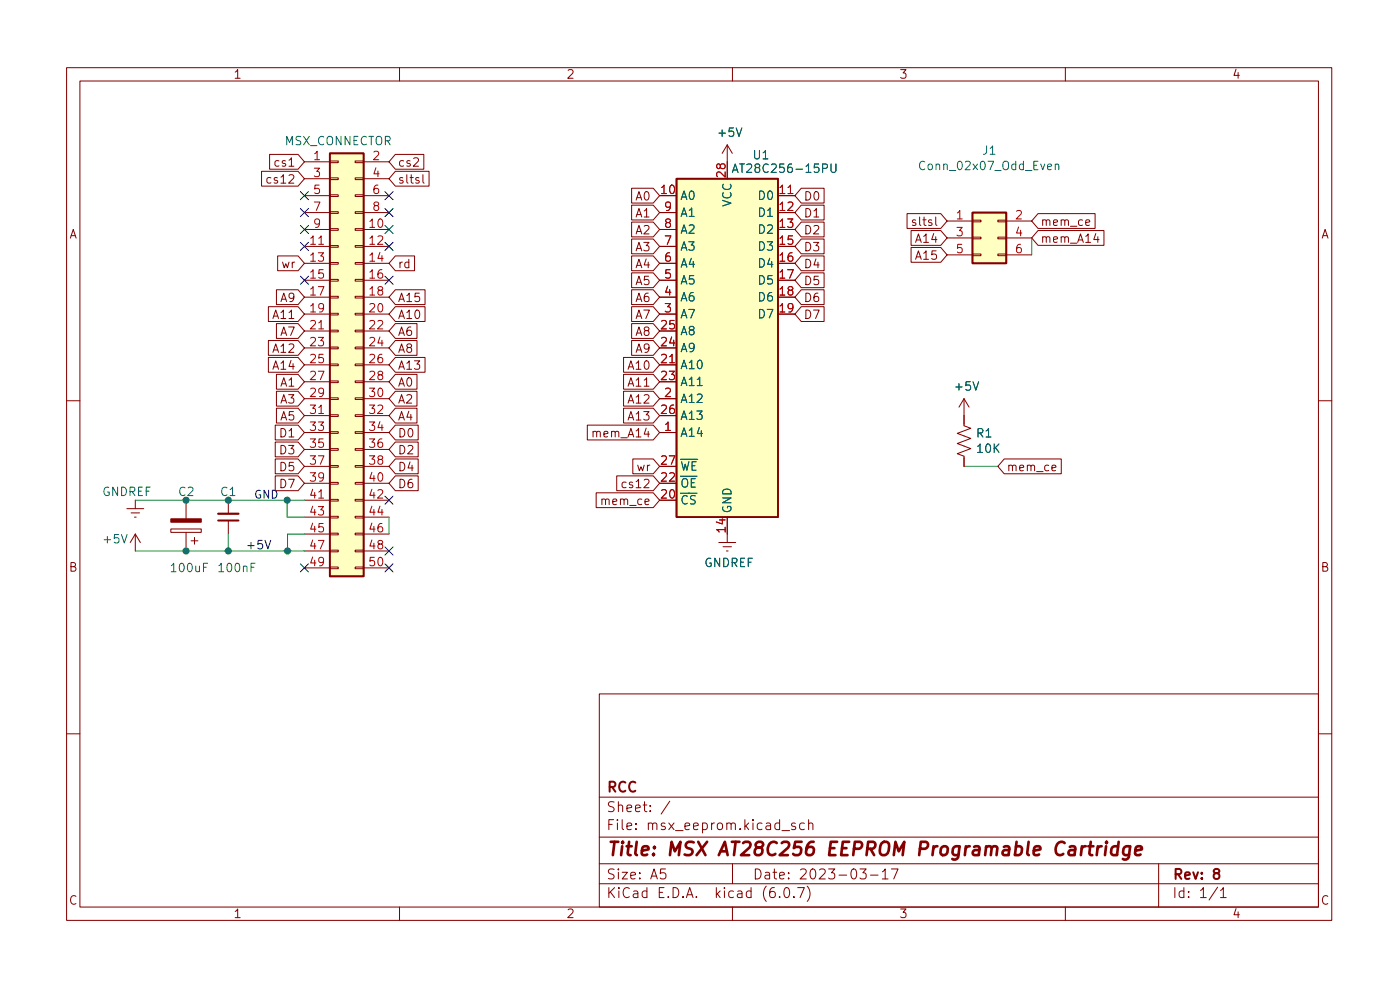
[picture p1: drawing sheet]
<svg xmlns="http://www.w3.org/2000/svg" width="210mm" height="148mm" viewBox="0 0 210 148" stroke-linecap="round" stroke-linejoin="round" font-family="sans-serif">
<g fill="none" stroke="#840000" stroke-width=".15">
<path d="M10 10.2h190v128h-190zM12 12.2h186v124h-186zM60 10.2v2M110 10.2v2M160 10.2v2M39.3 25.7h5.5l.9 1.1-.9 1.1h-5.5zM40.5 23.2h4.3l.9 1.1-.9 1.1h-4.3zM41.7 38.4h3.1l.9 1.1-.9 1.1h-3.1zM45.7 24.3h3.8M45.7 34.5h3.8M45.7 37h3.8M45.7 39.5h3.8"/>
<path d="M45.7 26.8h3.8M45.7 29.4h3.8M45.7 31.9h3.8M49.5 39.4h1.3v.3h-1.3zM49.5 36.9h1.3v.2h-1.3zM49.5 34.3h1.3v.3h-1.3zM49.5 31.8h1.3v.2h-1.3zM49.5 29.2h1.3v.3h-1.3zM49.5 26.7h1.3v.3h-1.3zM49.5 24.2h1.3v.2h-1.3zM53.3 39.4h1.3v.3h-1.3zM53.3 36.9h1.3v.2h-1.3z"/>
<path d="M53.3 34.3h1.3v.3h-1.3zM53.3 31.8h1.3v.2h-1.3zM53.3 29.2h1.3v.3h-1.3zM53.3 26.7h1.3v.3h-1.3zM53.3 24.2h1.3v.2h-1.3zM54.6 24.3h3.8M54.6 34.5h3.8M54.6 37h3.8M54.6 39.5h3.8M54.6 26.8h3.8M54.6 29.4h3.8M54.6 31.9h3.8"/>
<path d="M59.4 25.7h5v2.2h-5l-1-1.1zM59.4 23.2h4.3v2.2h-4.3l-1-1.1zM59.4 38.4h2.9v2.2h-2.9l-1-1.1zM63.5 26.2v1.1l.2 .2M94.9 30.8h3.2l1 1.1-1 1.1h-3.2zM94.9 28.3h3.2l1 1.1-1 1.1h-3.2zM94.9 35.9h3.2l1 1.1-1 1.1h-3.2zM94.9 33.3h3.2l1 1.2-1 1.1h-3.2zM94.9 38.4h3.2l1 1.1-1 1.1h-3.2zM99.1 34.5h2.5M99.1 37h2.5M99.1 39.5h2.5"/>
<path d="M99.1 31.9h2.5M109.2 21.8v2.5M109.2 21.8l-.7 1.2M109.2 21.8l.8 1.2M116.8 29.4h2.6M120.3 28.3h3.5v2.2h-3.5l-.9-1.1zM120.3 30.8h3.5v2.2h-3.5l-.9-1.1zM120.3 33.3h3.5v2.3h-3.5l-.9-1.1zM120.3 35.9h3.5v2.2h-3.5l-.9-1.1zM120.3 38.4h3.5v2.2h-3.5l-.9-1.1zM136.2 32.1h5.1l.9 1.1-.9 1.1h-5.1zM136.8 34.6h4.5l.9 1.1-.9 1.1h-4.5z"/>
<path d="M136.8 37.1h4.5l.9 1.2-.9 1.1h-4.5zM142.2 33.2h3.8M142.2 35.7h3.8M142.2 38.3h3.8M146 38.1h1.3v.3h-1.3zM146 35.6h1.3v.2h-1.3zM146 33.1h1.3v.2h-1.3zM149.9 38.1h1.2v.3h-1.2zM149.9 35.6h1.2v.2h-1.2zM149.9 33.1h1.2v.2h-1.2zM151.1 33.2h3.8M151.1 35.7h3.8"/>
<path d="M151.1 38.3h3.8M155.9 34.6h9.9v2.2h-9.9l-1-1.1zM155.9 32.1h8.6v2.2h-8.6l-1-1.1zM163.1 33.4l.6-.1-.1-.2-.4-.1-.1 .2v.6h.5M164.6 35.1l-.3 .9h.8M164.9 35.5v.9M40.3 51.1h4.5l.9 1.1-.9 1.1h-4.5zM40.3 46h4.5l.9 1.2-.9 1.1h-4.5zM40.3 53.7h4.5l.9 1.1-.9 1.1h-4.5zM41.5 43.5h3.3l.9 1.1-.9 1.1h-3.3zM41.5 48.6h3.3l.9 1.1-.9 1.1h-3.3zM41.5 56.2h3.3l.9 1.1-.9 1.1h-3.3z"/>
<path d="M41.5 58.7h3.3l.9 1.2-.9 1.1h-3.3zM45.7 42.1h3.8M45.7 44.6h3.8M45.7 47.2h3.8M45.7 49.7h3.8M45.7 52.2h3.8M45.7 54.8h3.8M45.7 57.3h3.8M45.7 59.9h3.8M49.5 59.7h1.3v.3h-1.3zM49.5 57.2h1.3v.2h-1.3zM49.5 54.6h1.3v.3h-1.3z"/>
<path d="M49.5 52.1h1.3v.3h-1.3zM49.5 49.6h1.3v.2h-1.3zM49.5 47h1.3v.3h-1.3zM49.5 44.5h1.3v.2h-1.3zM49.5 41.9h1.3v.3h-1.3zM53.3 59.7h1.3v.3h-1.3zM53.3 57.2h1.3v.2h-1.3zM53.3 54.6h1.3v.3h-1.3zM53.3 52.1h1.3v.3h-1.3zM53.3 49.6h1.3v.2h-1.3zM53.3 47h1.3v.3h-1.3zM53.3 44.5h1.3v.2h-1.3z"/>
<path d="M53.3 41.9h1.3v.3h-1.3zM54.6 42.1h3.8M54.6 44.6h3.8M54.6 47.2h3.8M54.6 49.7h3.8M54.6 52.2h3.8M54.6 54.8h3.8M54.6 57.3h3.8M54.6 59.9h3.8M59.4 43.5h4.4v2.2h-4.4l-1-1.1zM59.4 48.6h3.2v2.2h-3.2l-1-1.1zM59.4 46h4.4v2.3h-4.4l-1-1.1z"/>
<path d="M59.4 51.1h3.2v2.2h-3.2l-1-1.1zM59.4 53.7h4.4v2.2h-4.4l-1-1.1zM59.4 56.2h3.2v2.2h-3.2l-1-1.1zM59.4 58.7h3.2v2.3h-3.2l-1-1.1zM93.6 53.7h4.5l1 1.1-1 1.1h-4.5zM93.6 58.7h4.5l1 1.2-1 1.1h-4.5zM93.6 56.2h4.5l1 1.1-1 1.1h-4.5zM94.9 41h3.2l1 1.1-1 1.1h-3.2zM94.9 43.5h3.2l1 1.1-1 1.1h-3.2zM94.9 51.1h3.2l1 1.1-1 1.1h-3.2zM94.9 48.6h3.2l1 1.1-1 1.1h-3.2zM94.9 46h3.2l1 1.2-1 1.1h-3.2z"/>
<path d="M99.1 42.1h2.5M99.1 44.6h2.5M99.1 47.2h2.5M99.1 54.8h2.5M99.1 59.9h2.5M120.3 43.5h3.5v2.2h-3.5l-.9-1.1zM120.3 46h3.5v2.3h-3.5l-.9-1.1zM120.3 41h3.5v2.2h-3.5l-.9-1.1zM144.8 59.9v4l1 .4-2 .8 2 .7-2 .8 2 .7-2 .8 1 .4v1.5M144.8 59.9l-.8 1.2M144.8 59.9l.7 1.2M10 60.2h2"/>
<path d="M19 76.4h2.6M19.7 77h1.3M20.2 77.6h.2M20.3 75.1v1.3M25.7 79.4h4.5v.5h-4.5zM27.9 75.1v2.8M27.9 79.9v2.8M34.3 75.1v2M34.3 78.1v2.1M41.3 66.4h3.5l.9 1.1-.9 1.1h-3.5zM41.3 71.4h3.5l.9 1.2-.9 1.1h-3.5zM41.3 68.9h3.5l.9 1.1-.9 1.1h-3.5z"/>
<path d="M41.3 63.8h3.5l.9 1.1-.9 1.1h-3.5zM41.5 61.3h3.3l.9 1.1-.9 1.1h-3.3zM45.7 77.6h3.8M45.7 62.4h3.8M45.7 64.9h3.8M45.7 67.5h3.8M45.7 70h3.8M45.7 72.6h3.8M45.7 75.1h3.8M49.5 77.5h1.3v.3h-1.3zM49.5 75h1.3v.2h-1.3zM49.5 72.4h1.3v.3h-1.3z"/>
<path d="M49.5 69.9h1.3v.2h-1.3zM49.5 67.3h1.3v.3h-1.3zM49.5 64.8h1.3v.3h-1.3zM49.5 62.3h1.3v.2h-1.3zM53.3 77.5h1.3v.3h-1.3zM53.3 75h1.3v.2h-1.3zM53.3 72.4h1.3v.3h-1.3zM53.3 69.9h1.3v.2h-1.3zM53.3 67.3h1.3v.3h-1.3zM53.3 64.8h1.3v.3h-1.3zM53.3 62.3h1.3v.2h-1.3zM54.6 77.6h3.8"/>
<path d="M54.6 62.4h3.8M54.6 64.9h3.8M54.6 67.5h3.8M54.6 70h3.8M54.6 72.6h3.8M54.6 75.1h3.8M59.4 68.9h3.4v2.2h-3.4l-1-1.1zM59.4 61.3h3.2v2.2h-3.2l-1-1.1zM59.4 63.8h3.4v2.2h-3.4l-1-1.1zM59.4 66.4h3.4v2.2h-3.4l-1-1.1zM59.4 71.4h3.4v2.3h-3.4l-1-1.1zM88.2 63.8h9.9l1 1.1-1 1.1h-9.9z"/>
<path d="M89.5 74h8.6l1 1.1-1 1.1h-8.6zM92.6 71.4h5.5l1 1.2-1 1.1h-5.5zM93.6 61.3h4.5l1 1.1-1 1.1h-4.5zM95 68.9h3.1l1 1.1-1 1.1h-3.1zM99.1 64.9h2.5M150.8 68.9h8.6v2.2h-8.6l-.9-1.1zM158 70.3l.6-.2-.1-.2-.3-.1-.2 .2v.6h.5M198 60.2h2M20.3 80.2l-.7 1.2M20.3 80.2v2.5M20.3 80.2l.8 1.2M28.7 81.2h1"/>
<path d="M29.2 80.7v1M45.7 82.7h3.8M45.7 80.2h3.8M45.7 85.3h3.8M49.5 85.1h1.3v.3h-1.3zM49.5 82.6h1.3v.2h-1.3zM49.5 80h1.3v.3h-1.3zM53.3 85.1h1.3v.3h-1.3zM53.3 82.6h1.3v.2h-1.3zM53.3 80h1.3v.3h-1.3zM54.6 82.7h3.8M54.6 80.2h3.8"/>
<path d="M54.6 85.3h3.8M107.9 81.4h2.6M108.6 82.1h1.3M109.1 82.7h.2M109.2 80.2v1.2M10 110.2h2M90 104.2h108v32h-108zM90 119.7h108M198 110.2h2M60 136.2v2M90 132.7h108M90 129.7h108"/>
<path d="M90 125.7h108M99.9 130.4h-.7v.8l.2-.2 .5 .1 .1 .2-.1 .5-.2 .1h-.3l-.2-.1M100.6 120.3l-1.3 1.9M110 136.2v2M110 129.7v3M117.1 134.6v.1M117.4 124.7h1.2M117.9 133.3l.3-.1a.94 .94 0 0 1 0 1.5h-.1a1 1 0 0 1-.2-1.4zM119.2 134.6v.1M119.4 123.6l-.3-.1-.2 .3v.2l.5 .1v.4h-.5M119.8 133.2h1l-.6 1.5M120.8 123.6l-.4-.1-.3 .3v.5l.1 .2h.6"/>
<path d="M121.2 133a1.72 1.72 0 0 1 0 2.3M121.4 123.7a.37 .37 0 0 1 .7 .1v.7M121.4 123v1.5M129.2 130.4h.9l-.5 .6a.41 .41 0 0 1 .5 .3v.4l-.2 .2h-.5l-.2-.1M130.7 131.4h1.2M132.5 130.9l.4-.5v1.5M132.5 131.9h.9M133.9 130.4h1l-.7 1.5M160 136.2v2M174 129.7v6.5M182.9 133.2l-1.3 1.9M183.3 133.7l.4-.5v1.5"/>
<path d="M183.3 134.7h.9"/>
</g>
<path d="M32.8 78.1h3M182.6 131.1l-.3-.3v-.2l.3-.2 .4 .1 .1 .2v.2l-.7 .3-.1 .2v.4l.3 .1h.4l.1-.2v-.5l-.3-.1" fill="none" stroke="#840000" stroke-width=".3"/>
<path d="M163.4 127h.8M163.8 126.4l-.2 1.7 .1 .2 .3 .1M164.9 127l-.2 1.4M165.4 127a.59 .59 0 0 0-.6 .4M166.1 127l-.2 1.4M166.2 126.4l-.1 .1 .1 .1 .1-.1-.1-.1v.2M167.9 127.1a.66 .66 0 0 0-1 .3v.6l.1 .3 .2 .1 .6-.1M168 126.4l-.2 2M169.7 127.1a.66 .66 0 0 0-1 .3v.6l.1 .3 .2 .1 .6-.1M169.7 127l-.2 1.7a.6 .6 0 0 1-.9 .2M170.5 127.7l1-.2-.1-.4-.1-.1-.6 .1-.2 1 .2 .3 .6-.1" fill="none" stroke="#840000" stroke-width=".4"/>
<g fill="#ffffc2" stroke="#ffffc2" stroke-width=".15">
<path d="M49.5 23h5.1v63.5h-5.1z"/>
<path d="M101.6 26.8h15.2v50.8h-15.2z"/>
<path d="M146 31.9h5.1v7.6h-5.1z"/>
</g>
<path d="M49.5 23h5.1v63.5h-5.1zM101.6 26.8h15.2v50.8h-15.2zM146 31.9h5.1v7.6h-5.1z" fill="none" stroke="#840000" stroke-width=".25"/>
<path d="M110 25.9l.4-1.3 .4 1.3M110.1 25.5h.6M124.8 24.6v1l.3 .3 .3-.1 .1-.2v-1M158.5 24.7l.2-.1 .3 .1v.8M158.5 24.6v.9" fill="none" stroke="#006464" stroke-width=".15"/>
<path d="M32.8 77.1h3" fill="none" stroke="#840000" stroke-width=".33"/>
<path d="M25.7 77.9h4.5v.5h-4.5z" fill="#840000" stroke="#840000" stroke-width=".15"/>
<path d="M39.8 81.1l.4 1.3 .5-1.3" fill="none" stroke="#0f0f0f" stroke-width=".15"/>
<path d="M154.9 35.7v2.6M20.3 75.1h25.4M43.1 75.1v2.5h2.6M58.4 77.6v2.6M144.8 70h5.1M20.3 82.7h25.4M34.3 80.2v2.5M45.7 80.2h-2.5v2.5" fill="none" stroke="#009600" stroke-width=".15"/>
<g fill="none" stroke="#000084" stroke-width=".15">
<path d="M45.1 31.3l1.2 1.2M45.1 33.8l1.2 1.3M45.1 36.4l1.2 1.2M45.1 28.8l1.2 1.2M46.3 31.3l-1.2 1.2M46.3 33.8l-1.2 1.3M46.3 36.4l-1.2 1.2M46.3 28.8l-1.2 1.2M57.8 28.8l1.2 1.2M57.8 36.4l1.2 1.2M57.8 33.8l1.2 1.3M57.8 31.3l1.2 1.2"/>
<path d="M59 28.8l-1.2 1.2M59 36.4l-1.2 1.2M59 33.8l-1.2 1.3M59 31.3l-1.2 1.2M45.1 41.5l1.2 1.2M46.3 41.5l-1.2 1.2M57.8 41.5l1.2 1.2M59 41.5l-1.2 1.2M57.8 74.5l1.2 1.2M59 74.5l-1.2 1.2M45.1 84.6l1.2 1.3M46.3 84.6l-1.2 1.3"/>
<path d="M57.8 82.1l1.2 1.2M57.8 84.6l1.2 1.3M59 82.1l-1.2 1.2M59 84.6l-1.2 1.3"/>
</g>
<g fill="#009600" stroke="#009600" stroke-width=".15">
<circle cx="43.1" cy="75.1" r=".46"/>
<circle cx="27.9" cy="82.7" r=".46"/>
<circle cx="27.9" cy="75.1" r=".46"/>
<circle cx="34.3" cy="75.1" r=".46"/>
<circle cx="34.3" cy="82.7" r=".46"/>
<circle cx="43.2" cy="82.7" r=".46"/>
</g>
<text font-size="2.8" fill="#840000" x="91" y="128.5">Title: MSX AT28C256 EEPROM Programable Cartridge</text>
<g font-size="2.1" fill="#840000">
<text x="91" y="118.9">RCC</text>
<text x="91" y="124.6">File: msx_eeprom.kicad_sch</text>
<text x="91" y="121.9">Sheet: /</text>
<text x="91" y="134.8">KiCad E.D.A. kicad (6.0.7)</text>
<text x="91" y="132">Size: A5</text>
<text x="113" y="132">Date: 2023-03-17</text>
<text x="176" y="132">Rev: 8</text>
<text x="176" y="134.8">Id: 1/1</text>
</g>
<g font-size="1.8" fill="#840000">
<text x="35" y="11.8">1</text>
<text x="85" y="11.8">2</text>
<text x="135" y="11.8">3</text>
<text x="185" y="11.8">4</text>
<text x="40.5" y="27.6">cs12</text>
<text x="41.5" y="25">cs1</text>
<text x="59.7" y="27.6">sltsl</text>
<text x="59.7" y="25">cs2</text>
<text x="10.3" y="35.8">A</text>
<text x="95.5" y="32.6">A1</text>
<text x="95.5" y="30.1">A0</text>
<text x="95.5" y="35.2">A2</text>
<text x="120.6" y="30.1">D0</text>
<text x="120.6" y="32.6">D1</text>
<text x="120.6" y="35.2">D2</text>
<text x="137.4" y="33.9">sltsl</text>
<text x="156.2" y="33.9">mem_ce</text>
<text x="198.4" y="35.8">A</text>
<text x="42.4" y="40.3">wr</text>
<text x="59.7" y="40.3">rd</text>
<text x="95.5" y="37.7">A3</text>
<text x="95.5" y="40.3">A4</text>
<text x="120.6" y="37.7">D3</text>
<text x="120.6" y="40.3">D4</text>
<text x="137.7" y="36.4">A14</text>
<text x="137.7" y="39">A15</text>
<text x="156.2" y="36.4">mem_A14</text>
<text x="41.2" y="47.9">A11</text>
<text x="42.2" y="45.3">A9</text>
<text x="59.7" y="45.3">A15</text>
<text x="59.7" y="47.9">A10</text>
<text x="95.5" y="42.8">A5</text>
<text x="95.5" y="45.3">A6</text>
<text x="95.5" y="47.9">A7</text>
<text x="120.6" y="45.3">D6</text>
<text x="120.6" y="47.9">D7</text>
<text x="120.6" y="42.8">D5</text>
<text x="41.2" y="53">A12</text>
<text x="42.2" y="50.4">A7</text>
<text x="59.7" y="50.4">A6</text>
<text x="59.7" y="53">A8</text>
<text x="95.5" y="53">A9</text>
<text x="95.5" y="50.4">A8</text>
<text x="41.2" y="55.5">A14</text>
<text x="42.2" y="58">A1</text>
<text x="59.7" y="55.5">A13</text>
<text x="59.7" y="58">A0</text>
<text x="94.5" y="55.5">A10</text>
<text x="94.5" y="58">A11</text>
<text x="42.2" y="65.7">D1</text>
<text x="42.2" y="63.1">A5</text>
<text x="42.2" y="60.6">A3</text>
<text x="59.7" y="63.1">A4</text>
<text x="59.7" y="65.7">D0</text>
<text x="59.7" y="60.6">A2</text>
<text x="89.4" y="65.7">mem_A14</text>
<text x="94.5" y="60.6">A12</text>
<text x="94.5" y="63.1">A13</text>
<text x="42.2" y="68.2">D3</text>
<text x="42.2" y="70.7">D5</text>
<text x="59.7" y="70.7">D4</text>
<text x="59.7" y="68.2">D2</text>
<text x="95.7" y="70.7">wr</text>
<text x="151.1" y="70.7">mem_ce</text>
<text x="42.2" y="73.3">D7</text>
<text x="59.7" y="73.3">D6</text>
<text x="90.7" y="75.8">mem_ce</text>
<text x="93.9" y="73.3">cs12</text>
<text x="10.3" y="85.8">B</text>
<text x="198.4" y="85.8">B</text>
<text x="10.3" y="135.8">C</text>
<text x="35" y="137.8">1</text>
<text x="85" y="137.8">2</text>
<text x="135" y="137.8">3</text>
<text x="185" y="137.8">4</text>
<text x="198.4" y="135.8">C</text>
</g>
<g font-size="1.8" fill="#006464">
<text x="42.7" y="21.8">MSX_CONNECTOR</text>
<text x="108" y="20.5">+5V</text>
<text x="113.2" y="23.9">U1</text>
<text x="147.6" y="23.2">J1</text>
<text x="111.1" y="25.9">AT28C256-15PU</text>
<text x="138.5" y="25.5">Conn_02x07_Odd_Even</text>
<text x="102.1" y="30">A0</text>
<text x="102.1" y="35.1">A2</text>
<text x="102.1" y="32.5">A1</text>
<text x="109.9" y="31.1" transform="rotate(-90 109.9 31.1)">VCC</text>
<text x="114.1" y="30">D0</text>
<text x="114.1" y="32.5">D1</text>
<text x="114.1" y="35.1">D2</text>
<text x="102.1" y="40.2">A4</text>
<text x="102.1" y="37.6">A3</text>
<text x="114.1" y="37.6">D3</text>
<text x="114.1" y="40.2">D4</text>
<text x="102.1" y="47.8">A7</text>
<text x="102.1" y="45.2">A6</text>
<text x="102.1" y="42.7">A5</text>
<text x="114.1" y="42.7">D5</text>
<text x="114.1" y="45.2">D6</text>
<text x="114.1" y="47.8">D7</text>
<text x="102.1" y="52.9">A9</text>
<text x="102.1" y="50.3">A8</text>
<text x="102.1" y="55.4">A10</text>
<text x="102.1" y="57.9">A11</text>
<text x="143.6" y="58.6">+5V</text>
<text x="102.1" y="65.6">A14</text>
<text x="102.1" y="60.5">A12</text>
<text x="102.1" y="63">A13</text>
<text x="146.7" y="65.7">R1</text>
<text x="102.1" y="70.6">~{WE}</text>
<text x="146.8" y="68">10K</text>
<text x="15.3" y="74.5">GNDREF</text>
<text x="26.9" y="74.5">C2</text>
<text x="33.2" y="74.5">C1</text>
<text x="102.1" y="75.7">~{CS}</text>
<text x="102.1" y="73.2">~{OE}</text>
<text x="109.9" y="77.1" transform="rotate(-90 109.9 77.1)">GND</text>
<text x="15.7" y="81.6">+5V</text>
<text x="25.9" y="85.9">100uF</text>
<text x="33" y="85.9">100nF</text>
<text x="105.7" y="85.1">GNDREF</text>
</g>
<g font-size="1.8" fill="#a90000">
<text x="47.1" y="24">1</text>
<text x="47.1" y="26.6">3</text>
<text x="47.1" y="29.1">5</text>
<text x="56" y="24">2</text>
<text x="56" y="26.6">4</text>
<text x="56" y="29.1">6</text>
<text x="99.3" y="29.1">10</text>
<text x="109" y="26.5" transform="rotate(-90 109 26.5)">28</text>
<text x="117.1" y="29.1">11</text>
<text x="47.1" y="31.7">7</text>
<text x="47.1" y="34.2">9</text>
<text x="55.5" y="34.2">10</text>
<text x="56" y="31.7">8</text>
<text x="99.8" y="34.2">8</text>
<text x="99.8" y="31.7">9</text>
<text x="117.1" y="31.7">12</text>
<text x="117.1" y="34.2">13</text>
<text x="143.7" y="32.9">1</text>
<text x="143.7" y="35.5">3</text>
<text x="152.5" y="32.9">2</text>
<text x="152.5" y="35.5">4</text>
<text x="46.6" y="36.7">11</text>
<text x="46.6" y="39.3">13</text>
<text x="46.6" y="41.8">15</text>
<text x="55.5" y="36.7">12</text>
<text x="55.5" y="39.3">14</text>
<text x="55.5" y="41.8">16</text>
<text x="99.8" y="41.8">5</text>
<text x="99.8" y="39.3">6</text>
<text x="99.8" y="36.7">7</text>
<text x="117.1" y="36.7">15</text>
<text x="117.1" y="39.3">16</text>
<text x="117.1" y="41.8">17</text>
<text x="143.7" y="38">5</text>
<text x="152.5" y="38">6</text>
<text x="46.6" y="44.4">17</text>
<text x="46.6" y="46.9">19</text>
<text x="55.5" y="44.4">18</text>
<text x="55.5" y="46.9">20</text>
<text x="99.8" y="46.9">3</text>
<text x="99.8" y="44.4">4</text>
<text x="117.1" y="44.4">18</text>
<text x="117.1" y="46.9">19</text>
<text x="46.6" y="49.4">21</text>
<text x="46.6" y="52">23</text>
<text x="55.5" y="49.4">22</text>
<text x="55.5" y="52">24</text>
<text x="99.3" y="52">24</text>
<text x="99.3" y="49.4">25</text>
<text x="46.6" y="54.5">25</text>
<text x="46.6" y="57.1">27</text>
<text x="46.6" y="59.6">29</text>
<text x="55.5" y="54.5">26</text>
<text x="55.5" y="57.1">28</text>
<text x="55.5" y="59.6">30</text>
<text x="99.3" y="54.5">21</text>
<text x="99.3" y="57.1">23</text>
<text x="99.8" y="59.6">2</text>
<text x="46.6" y="62.1">31</text>
<text x="46.6" y="64.7">33</text>
<text x="55.5" y="62.1">32</text>
<text x="55.5" y="64.7">34</text>
<text x="99.3" y="62.1">26</text>
<text x="99.8" y="64.7">1</text>
<text x="46.6" y="67.2">35</text>
<text x="46.6" y="69.8">37</text>
<text x="55.5" y="67.2">36</text>
<text x="55.5" y="69.8">38</text>
<text x="99.3" y="69.8">27</text>
<text x="46.6" y="72.3">39</text>
<text x="46.6" y="74.8">41</text>
<text x="46.6" y="77.4">43</text>
<text x="55.5" y="72.3">40</text>
<text x="55.5" y="74.8">42</text>
<text x="55.5" y="77.4">44</text>
<text x="99.3" y="74.8">20</text>
<text x="99.3" y="72.3">22</text>
<text x="46.6" y="79.9">45</text>
<text x="46.6" y="82.5">47</text>
<text x="55.5" y="79.9">46</text>
<text x="55.5" y="82.5">48</text>
<text x="109" y="79.9" transform="rotate(-90 109 79.9)">14</text>
<text x="46.6" y="85">49</text>
<text x="55.5" y="85">50</text>
</g>
<text font-size="1.8" fill="#0f0f0f" x="36.8" y="82.5">+5V</text>
<text font-size="1.7" fill="#0f0f0f" x="38.1" y="74.8">GND</text>
</svg>
